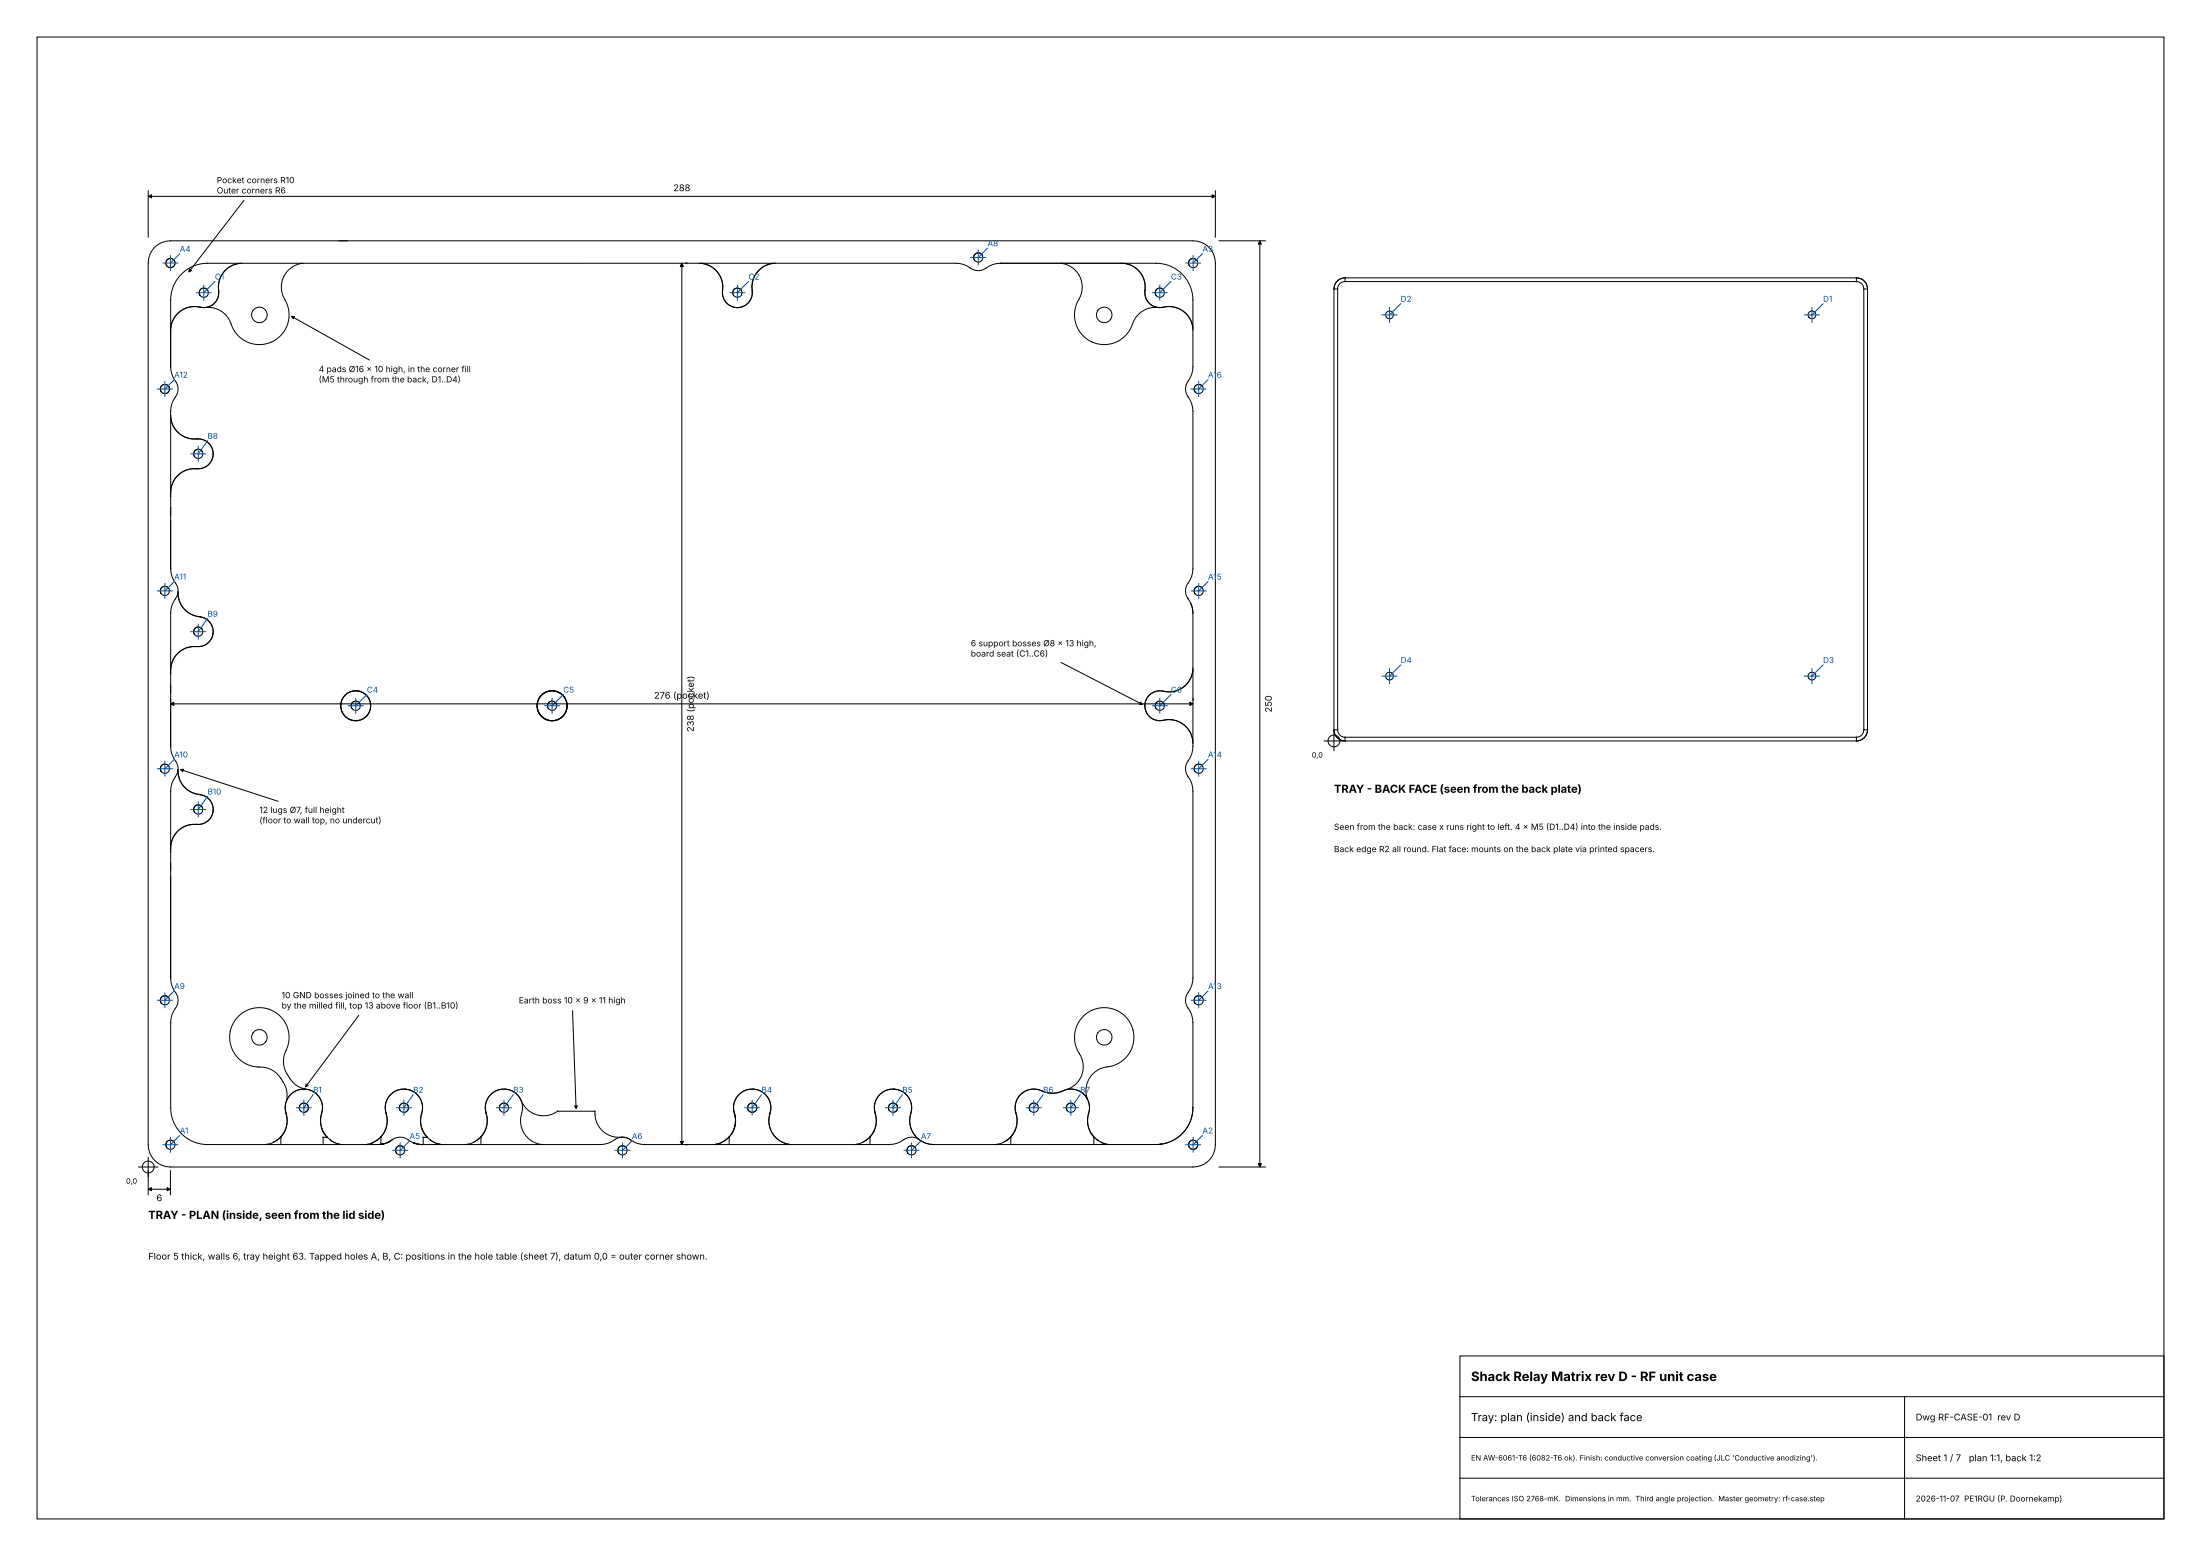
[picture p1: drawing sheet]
<svg xmlns="http://www.w3.org/2000/svg" width="594mm" height="420mm" viewBox="0 0 594 420" stroke-linecap="round" stroke-linejoin="round" font-family="sans-serif">
<g fill="none" stroke="#000" stroke-width=".27">
<path d="M10 10h574v400h-574zM40 51.5v12.5M40.1 53h287.8M65.9 54l-14.9 19.4M328 51.5v12.5M41.8 66.8l.9-.8a6 6 0 0 1 3.3-1h276a6 6 0 0 1 6 6v238a6 6 0 0 1-6 6h-276a6 6 0 0 1-6-6v-238a6 6 0 0 1 1.8-4.2zM47 70.3a1.25 1.25 0 0 1-.1 1.5 1.25 1.25 0 0 1-1.5 .3M64.7 71.1a6.5 6.5 0 0 0-5.7 7.4 4 4 0 0 1-5 4.4M65.2 71.1a6.6 6.6 0 0 0-6.1 8.1 4.1 4.1 0 0 1-3.2 3.8M81.7 71.1a6.6 6.6 0 0 0-4.4 10.5 8 8 0 0 1-4.4 10.9 8 8 0 0 1-10.6-5.1 6.5 6.5 0 0 0-6.4-4.4M91.5 65h2.2M184 71.1v237.8"/>
<path d="M185 71h.5M188.7 71.1a6.6 6.6 0 0 1 6.2 8.1 4.1 4.1 0 0 0 4 3.9M189.3 71.1a6.6 6.6 0 0 1 5.7 8.1 4 4 0 0 0 3.9 3.8M203 78.5a4 4 0 0 1-4.1 4.5M208.7 71.1a6.5 6.5 0 0 0-5.7 7.4M209.3 71.1a6.4 6.4 0 0 0-6.3 7.4M286.3 71.1a6.5 6.5 0 0 1 4.5 10.4 8 8 0 0 0 4.2 11 8 8 0 0 0 10.7-5.1 6.5 6.5 0 0 1 6.4-4.4M302.6 71.1a6.4 6.4 0 0 1 6.4 7.3M303.3 71.1a6.5 6.5 0 0 1 5.7 7.3M309 78.4a4.1 4.1 0 0 0 3.1 4.6M309 78.4a4.1 4.1 0 0 0 5.5 4.4 6.5 6.5 0 0 1 7.4 5.7M329 65h12.5"/>
<path d="M340 65.1v249.8M360 78h1M360 78v119M361 78v119M363 75a3 3 0 0 0-3 3M363 76a2 2 0 0 0-2 2M363 75v1M363 75h138M363 76h138M501 75a3 3 0 0 1 3 3M501 76a2 2 0 0 1 2 2M501 75v1"/>
<path d="M503 78h1M503 78v119M504 78v119M54 82.9l1.9 .1M54 82.9a6.4 6.4 0 0 0-7.9 6.3M54 82.9a6.5 6.5 0 0 0-7.9 5.6M78.7 85.4l21 11.8M312.1 83l.9 .1a7 7 0 0 1 7.5 2l1.1 2 .3 2M45.5 104.3a1.25 1.25 0 0 1-.1 1.5 1.25 1.25 0 0 1-1.5 .3M46.1 112.7a6.5 6.5 0 0 0 7.1 5.8M46.1 112a6.4 6.4 0 0 0 7.1 6.5M53.2 118.5a4 4 0 0 1 4.3 4.1"/>
<path d="M53.1 126.5a6.4 6.4 0 0 0-7 6.4M53.1 126.5a6.5 6.5 0 0 0-7 5.8M57.5 122.6a4 4 0 0 1-4.4 3.9M57.6 122.6a4.1 4.1 0 0 1-4.5 3.9M48.1 159.7a4.3 4.3 0 0 0-1.3-3.1l-.4-1-.3-2.1v-42.5a8.9 8.9 0 0 1 1.7-4.8l.3-1.1-.4-1.7a7.6 7.6 0 0 1-1.6-4.4v-17.9a9.9 9.9 0 0 1 9.8-10h202.1a8.9 8.9 0 0 1 4.8 1.7l1.1 .3 1.7-.4a7.6 7.6 0 0 1 4.4-1.6h41.9a9.9 9.9 0 0 1 10 9.8v18.1a8.9 8.9 0 0 1-1.7 4.8l-.3 1.1 .4 1.7a7.6 7.6 0 0 1 1.6 4.4v42.5a8.9 8.9 0 0 1-1.7 4.8 4.3 4.3 0 0 0 1 4.2l.4 1 .3 2M48.1 159.7a6.7 6.7 0 0 0 6.6 6.9 4.1 4.1 0 0 1 2.8 4.7 4.1 4.1 0 0 1-4.4 3.2 6.4 6.4 0 0 0-7 6.5M48.1 159.7l-.1 .4M48 160.1l-.2 .8a8.1 8.1 0 0 0-1.7 4.6v36a7.2 7.2 0 0 0 1.6 4.5l.4 1.7M48 160.1a6.7 6.7 0 0 0 6.7 6.6 4 4 0 0 1 2.7 4.6 4 4 0 0 1-4.3 3.2 6.5 6.5 0 0 0-7 5.8M286.3 178.8l22 11.3M321.4 162.8l.4 1.3 .1 1.4M321.9 165.5v36a8.9 8.9 0 0 1-1.7 4.8l-.3 1.1 .4 1.7a7.6 7.6 0 0 1 1.6 4.4v50.5a8.9 8.9 0 0 1-1.7 4.8l-.3 1.1 .4 1.7a7.6 7.6 0 0 1 1.6 4.4v22.9"/>
<path d="M46 188.5v.5M46.1 190h275.8M96 186.5a4 4 0 0 0-3.7 5.7 4 4 0 0 0 6.7 1 4 4 0 0 0-1.8-6.6M96.8 186.6h.4M145 190.3v.8M145 191.1l.2 .8M145 191.1l.1 .4M145.2 191.9l.1 .3M145.2 189.1l-.2 2M145.2 191.9l.2 .3M145.2 189.1l-.1 .4M145.3 192.2l.2 .4"/>
<path d="M145.5 192.6l.5 .6M145.5 188.4l-.3 .7M145.5 192.6l.2 .1M145.5 188.4v.2M146 193.2l.3 .3M146 187.8l-.5 .6M146 187.8l-.1 .1M146.3 193.5l1.3 .8M146.3 193.5l.3 .2M146.6 187.3l-.1 .1M147.3 194.1l.3 .2M147.6 194.3l.8 .2"/>
<path d="M147.6 186.7l-1.6 1.1M147.6 194.3l.4 .1M147.6 186.7l-.7 .3M148.4 186.5h1.2M148.4 186.5l-.8 .2M148.4 194.5h.2M148.4 186.5l-.4 .1M148.8 194.5h.4M149.2 186.5h-.8M149.4 186.5h.2M149.6 186.5l.8 .2M150.4 186.7l.7 .3"/>
<path d="M150.7 186.9l.4 .1M150.9 194l-1.1 .4M151.1 187l.3 .3M151.1 194l-1.5 .5h-1.2M151.1 187l.9 .8M151.7 193.5l-.6 .5M151.7 187.5l.1 .2M152 187.8l.5 .6M152 193.2l-.9 .8M152.2 192.9l-.2 .3M152.5 192.6l-.5 .6M152.5 188.4l.3 .7"/>
<path d="M152.5 192.4v.2M152.7 189l.1 .1M152.8 191.9l-.2 .3M152.8 189.1l.1 .4M152.8 191.9l-.3 .7M152.8 189.1l.3 1.2-.3 1.6M152.9 189.7l.1 .2M153 191.1l-.1 .4M153 190.3v.4M313.9 194.4a6.5 6.5 0 0 1 8 5.6M313.9 194.5a6.4 6.4 0 0 1 8 6.2M321.9 181a6.6 6.6 0 0 1-8.7 5.5 4 4 0 0 0-4.2 4.3 4 4 0 0 0 4.9 3.6"/>
<path d="M321.9 180.3a6.6 6.6 0 0 1-8.7 6.1 4.1 4.1 0 0 0-4.2 4.4 4.1 4.1 0 0 0 4.9 3.7M322 188.5v.5M357.4 200h5.2M360 197a3 3 0 0 0 3 3M360 197h1M360 197.4v5.2M361 197a2 2 0 0 0 2 2M363 199v1M363 200h138M363 199h138M501 199v1M503 197a2 2 0 0 1-2 2"/>
<path d="M503 197h1M504 197a3 3 0 0 1-3 3M48 208.1l-.2 .8a8.1 8.1 0 0 0-1.7 4.6v50.5a9.9 9.9 0 0 0 1.8 4.9l.2 1.2-.5 1.6a7.1 7.1 0 0 0-1.5 4.3v23.1a9.9 9.9 0 0 0 10 9.8h45.9M48 208.1a6.5 6.5 0 0 0 6 6.4M48.1 207.7a6.4 6.4 0 0 0 5.9 6.8M48.1 207.7l-.1 .4M48.7 207.7l26.4 8.6M54 214.5a4 4 0 0 1 3.5 4.5 4 4 0 0 1-4.4 3.5M54 214.5a4.1 4.1 0 0 1 3.5 4.5 4.1 4.1 0 0 1-4.4 3.5M53.1 222.5a6.4 6.4 0 0 0-7 6.5M53.1 222.5a6.5 6.5 0 0 0-7 5.8M96.8 274.1l-14.3 19.3"/>
<path d="M154.5 272.8l1 26.4M77.3 297.1a5.1 5.1 0 0 0-.1 3.4M82.3 293.9a5.1 5.1 0 0 0-5 3.2M82.3 293.9a8.1 8.1 0 0 1-5.7-8.8l.3-.8a8.1 8.1 0 0 0-4.1-11.9 8.1 8.1 0 0 0-10.7 6.6 8.1 8.1 0 0 0 8.7 9 7.9 7.9 0 0 1 6.7 7.1l-.2 2M82.3 293.9v.1M82.3 294a5 5 0 0 0-5.2 6.1M82.3 294a5 5 0 0 1 4.5 6.6M82.3 294a5.1 5.1 0 0 1 4.5 6.6M83 298.3l.2 .9a1.25 1.25 0 0 1-.9 1M109.3 294a5 5 0 0 0-5.1 6.5M109.3 294a5.2 5.2 0 0 1 4.3 7.4 6.5 6.5 0 0 0 1.7 5.6M109.3 294a5.1 5.1 0 0 0-5.1 6.5"/>
<path d="M109.3 294a5.2 5.2 0 0 1 4.3 7.4 6.4 6.4 0 0 0 1.7 5.6M110 298.3l.2 .9a1.25 1.25 0 0 1-.9 1M204.2 298.8a1.25 1.25 0 0 1-.8 1.4 1.25 1.25 0 0 1-1.4-.5M241.2 294a5 5 0 0 0-5.1 6.1M241.2 294a5 5 0 0 1 4.6 6.6M241.2 293.9a5.1 5.1 0 0 1 4.6 6.7M242 298.3l.2 .9a1.25 1.25 0 0 1-.9 1M288.1 294a5.1 5.1 0 0 1 5.3 2.5M288.1 294l-.6 .2a7 7 0 0 1-6.9 0 5.1 5.1 0 0 0-6.5 5.9M288.1 294a6.6 6.6 0 0 0 2.8-10.2 8 8 0 0 1 4.6-11.4 8 8 0 0 1 10.5 6.3 8 8 0 0 1-7.9 9.4 6.5 6.5 0 0 0-4.7 8.4M293.4 296.5a5.1 5.1 0 0 1 .4 4.1M321.9 298.9a9.9 9.9 0 0 1-9.8 10"/>
<path d="M321.9 298.9a9.9 9.9 0 0 1-8.5 9.9M37.4 315h5.2M40 312.4v10.1M46 316v6.5M72.1 308.9h-.1M72.2 308.9h.1M72.4 308.8h-.1M73.8 308.4l-2 .5h.2M73.8 308.3v.1M74.7 307.8l-.9 .5M75.7 307l-1 .8M75.7 307l.1 1.9"/>
<path d="M77 305.1l-1.3 1.9M77.2 300.5a6.4 6.4 0 0 1-2.5 7.3M77.2 300.5a6.5 6.5 0 0 1-1.5 6.5M86.8 300.6a6.5 6.5 0 0 0 1.5 6.4M86.8 300.6a6.4 6.4 0 0 0 1.5 6.4M86.8 304.5l.6 1.3 .9 1.2M88.3 307h.1M88.3 307l.9 .8M88.3 307h-1.1v1.9M89.2 307.8l1.2 .7M89.2 307.8l1.6 .8 1.5 .3M91.1 308.7h.1"/>
<path d="M91.2 308.7v.1M91.9 308.9h.1M100.3 308.6h-.1M100.6 308.4l-.1 .1M100.8 308.4l-2 .5 .6-.1M100.8 308.3v.1M101.7 307.8l-.9 .5M101.7 307.8l-.5 .3M102.1 308.9h-.1M102.2 308.9h-.1M102.5 308.9h-.2M102.6 308.9h.1"/>
<path d="M102.7 308.9h.1M102.7 307l-1 .8M102.7 307l.1 1.9M102.9 308.9h-.2M102.9 308.9h.1M103 308.9h-.1M103.1 308.8l-.2 .1M103.1 308.8h.1M103.3 308.8h.1M103.3 308.8h-.2M103.6 308.7l-.2 .1M103.7 308.7l-.2 .1"/>
<path d="M104 305.1l-1.3 1.9M104.2 300.5a6.4 6.4 0 0 1-2.5 7.3M104.2 300.5a6.5 6.5 0 0 1-1.5 6.5M104.5 308.4l-.6 .3M104.7 308.4l-.2 .1M104.9 308.2l-.3 .2M105.2 308.1l-.2 .1 .2-.1M106 307.6a6.5 6.5 0 0 1-4 1.3M106 307.6a3.6 3.6 0 0 1 4.2 .1 6.4 6.4 0 0 0 3.8 1.2M106 307.6l-.6 .4M111.6 308.5h.1M111.7 308.5l.1 .1"/>
<path d="M111.8 308.6h.2M111.9 308.6h.1M112.2 308.7l1.6 .2M112.2 308.7h.1M112.3 308.7h.1M112.7 308.8l.3 .1M113.1 308.9h.3M113.7 308.9h.3M113.8 304.5l.6 1.4 .9 1.1M115.3 307h.1M115.3 307l.9 .8M115.3 307h-1.1v1.9"/>
<path d="M116.2 307.8l1.7 .8 1.5 .3M116.2 307.8l1.3 .7M117.9 308.6l.1 .1M118.2 308.7l.1 .1M118.5 308.8h.2M118.9 308.9h.1M125.8 308.9h.1M126.1 308.9h-.1M126.4 308.8l-.2 .1M127.8 308.4l-2 .5M127.8 308.3v.1M128.7 307.8l-.9 .5"/>
<path d="M128.7 307.8l-.5 .3M129.7 307l-1 .8M129.7 307l.1 1.9M131 305.1l-1.3 1.9M131.1 300.1a5.1 5.1 0 0 1 5.6-6.1 5.1 5.1 0 0 1 3.9 7.2 6.5 6.5 0 0 0 5.7 7.7M131.2 300.5a6.4 6.4 0 0 1-2.5 7.3M131.2 300.5a5.1 5.1 0 0 1 3.5-6.4 5.1 5.1 0 0 1 6.3 3.7 6.5 6.5 0 0 0 9.5 2.1h10a6.5 6.5 0 0 0 7 7.1M131.2 300.5a6.5 6.5 0 0 1-1.5 6.5M185 309h.5M193.1 308.9h-.1M193.2 308.9h.1M193.4 308.8h-.1"/>
<path d="M193.5 308.8h-.1M193.8 308.7l-.1 .1M194.3 308.6h-.1M194.5 308.5h-.1M194.8 308.4l-2 .5h.2M194.8 308.3v.1M195.7 307.8a6.5 6.5 0 0 0 2.4-7.7 5.1 5.1 0 0 1 5.6-6.1 5.1 5.1 0 0 1 3.9 7.3 6.4 6.4 0 0 0 6.4 7.6M195.7 307.8l-.9 .5M195.7 307.8l-.5 .3M196.7 307l-1 .8M196.7 307l.1 1.9M198.2 300.6a5.1 5.1 0 0 1 5.2-6.6 5.1 5.1 0 0 1 4.2 7.2 6.5 6.5 0 0 0 5.7 7.7"/>
<path d="M198.2 300.6a6.5 6.5 0 0 1-1.5 6.4M198.2 300.6a6.5 6.5 0 0 1-.8 5.5M231.1 308.9h-.3M231.4 308.8l-.2 .1M232.8 308.4l-2 .5M232.8 308.3v.1M233.7 307.8l-.9 .5M233.7 307.8l-.5 .3M234.7 307l-1 .8M234.7 307l.1 1.9M236 305.1l-1.3 1.9M236.1 300.1a6.6 6.6 0 0 1-2.4 7.7"/>
<path d="M236.1 300.1a6.6 6.6 0 0 1-1.4 6.9M245.8 300.6a6.5 6.5 0 0 0 2 6.8M245.8 300.6a6.4 6.4 0 0 0 2.2 7M247.8 307.4a3.9 3.9 0 0 0-4.7 .8l-1 .4-2.1 .3h-66a7 7 0 0 1-4.4-1.6 4 4 0 0 0-4.5 .9l-1 .4-2.1 .3h-48M247.8 307.4l.6 .5a6.4 6.4 0 0 0 3.6 1h60.1M269 308.9h-.2M269.1 308.9h-.1M269.2 308.9h.1M269.4 308.8h-.1M270.8 308.4l-2 .5M270.8 308.3v.1M271.7 307.8l-.9 .5"/>
<path d="M271.7 307.8l-.5 .3M272.7 307l-1 .8M272.7 307l.1 1.9M274 305.1l-1.3 1.9M274.1 300.1a6.6 6.6 0 0 1-2.4 7.7M274.1 300.1a6.6 6.6 0 0 1-1.4 6.9M274.1 300.1a5.1 5.1 0 0 1 2.1-5.3 5.1 5.1 0 0 1 5.7 0 7.1 7.1 0 0 0 5.7-.6 5 5 0 0 1 6.2 6.4M293.8 300.6a6.5 6.5 0 0 0 1.5 6.4M293.8 300.6a6.4 6.4 0 0 0 2.5 7.2M294.3 305.7l1 1.3M295.3 307l-.1 1.9M295.3 307l1 .8"/>
<path d="M296.3 307.8l.9 .5M297.2 308.4l2 .5M297.2 308.4h.1M297.2 308.3v.1M297.4 308.5h.1M297.6 308.5l.1 .1M297.8 308.6l.5 .2M298.5 308.8l.5 .1M299.2 308.9h.1M313.2 308.9h-1.1M313.3 308.8l-.2 .1M313.3 308.8h.1"/>
<path d="M313.4 308.8h.1M323 308.3a1.25 1.25 0 0 1-.1 1.5 1.25 1.25 0 0 1-1.5 .3M329 315h12.5M40.1 321h5.8M394 366h190v44h-190zM394 377h190M514 377v33M394 399h190M394 388h190"/>
<circle cx="46" cy="71" r="1.25"/>
<circle cx="55" cy="79" r="1.25"/>
<circle cx="199" cy="79" r="1.25"/>
<circle cx="264" cy="69.5" r="1.25"/>
<circle cx="313" cy="79" r="1.25"/>
<circle cx="322" cy="71" r="1.25"/>
<circle cx="70" cy="85" r="2.1"/>
<circle cx="298" cy="85" r="2.1"/>
<circle cx="375" cy="85" r="1.05"/>
<circle cx="489" cy="85" r="1.05"/>
<circle cx="44.5" cy="105" r="1.25"/>
<circle cx="323.5" cy="105" r="1.25"/>
<circle cx="53.5" cy="122.5" r="1.25"/>
<circle cx="44.5" cy="159.5" r="1.25"/>
<circle cx="323.5" cy="159.5" r="1.25"/>
<circle cx="53.5" cy="170.5" r="1.25"/>
<circle cx="96" cy="190.5" r="1.25"/>
<circle cx="96" cy="190.5" r="4.1"/>
<circle cx="149" cy="190.5" r="1.25"/>
<circle cx="313" cy="190.5" r="1.25"/>
<circle cx="360" cy="200" r="1.6"/>
<circle cx="375" cy="182.5" r="1.05"/>
<circle cx="489" cy="182.5" r="1.05"/>
<circle cx="44.5" cy="207.5" r="1.25"/>
<circle cx="53.5" cy="218.5" r="1.25"/>
<circle cx="323.5" cy="207.5" r="1.25"/>
<circle cx="44.5" cy="270" r="1.25"/>
<circle cx="70" cy="280" r="2.1"/>
<circle cx="298" cy="280" r="2.1"/>
<circle cx="323.5" cy="270" r="1.25"/>
<circle cx="82" cy="299" r="1.25"/>
<circle cx="109" cy="299" r="1.25"/>
<circle cx="136" cy="299" r="1.25"/>
<circle cx="203" cy="299" r="1.25"/>
<circle cx="241" cy="299" r="1.25"/>
<circle cx="279" cy="299" r="1.25"/>
<circle cx="289" cy="299" r="1.25"/>
<circle cx="40" cy="315" r="1.6"/>
<circle cx="46" cy="309" r="1.25"/>
<circle cx="108" cy="310.5" r="1.25"/>
<circle cx="168" cy="310.5" r="1.25"/>
<circle cx="246" cy="310.5" r="1.25"/>
<circle cx="322" cy="309" r="1.25"/>
</g>
<g fill="none" stroke="#0050a0" stroke-width=".27">
<path d="M44 71h4M46 69v4M48.5 68.5l-2.5 2.5M53 79h4M55 77v4M58 76l-3 3M197 79h4M199 77v4M202 76l-3 3M262 69.5h4M264 67.5v4M266.5 67l-2.5 2.5"/>
<path d="M311 79h4M313 77v4M316 76l-3 3M320 71h4M322 69v4M324.5 68.5l-2.5 2.5M373 85h4M375 83v4M378 82l-3 3M487 85h4M489 83v4M492 82l-3 3"/>
<path d="M42.5 105h4M44.5 103v4M47 102.5l-2.5 2.5M56 119l-2.5 3.5M321.5 105h4M323.5 103v4M326 102.5l-2.5 2.5M51.5 122.5h4M53.5 120.5v4M42.5 159.5h4M44.5 157.5v4M47 157l-2.5 2.5"/>
<path d="M321.5 159.5h4M323.5 157.5v4M326 157l-2.5 2.5M51.5 170.5h4M53.5 168.5v4M56 167l-2.5 3.5M378 179.5l-3 3M492 179.5l-3 3M94 190.5h4M96 188.5v4M99 187.5l-3 3M147 190.5h4"/>
<path d="M149 188.5v4M152 187.5l-3 3M311 190.5h4M313 188.5v4M316 187.5l-3 3M373 182.5h4M375 180.5v4M487 182.5h4M489 180.5v4M42.5 207.5h4M44.5 205.5v4M47 205l-2.5 2.5"/>
<path d="M51.5 218.5h4M53.5 216.5v4M56 215l-2.5 3.5M321.5 207.5h4M323.5 205.5v4M326 205l-2.5 2.5M42.5 270h4M44.5 268v4M47 267.5l-2.5 2.5M321.5 270h4M323.5 268v4M326 267.5l-2.5 2.5"/>
<path d="M80 299h4M82 297v4M84.5 295.5l-2.5 3.5M107 299h4M109 297v4M111.5 295.5l-2.5 3.5M134 299h4M136 297v4M138.5 295.5l-2.5 3.5M201 299h4M203 297v4M205.5 295.5l-2.5 3.5"/>
<path d="M239 299h4M241 297v4M243.5 295.5l-2.5 3.5M277 299h4M279 297v4M281.5 295.5l-2.5 3.5M287 299h4M289 297v4M291.5 295.5l-2.5 3.5M44 309h4M46 307v4M48.5 306.5l-2.5 2.5"/>
<path d="M106 310.5h4M108 308.5v4M110.5 308l-2.5 2.5M166 310.5h4M168 308.5v4M170.5 308l-2.5 2.5M244 310.5h4M246 308.5v4M248.5 308l-2.5 2.5M320 309h4M322 307v4M324.5 306.5l-2.5 2.5"/>
</g>
<g fill="#000" stroke="#000" stroke-width=".27">
<path d="M40.1 53l.8-.4v.8zM327.1 52.6l.8 .4-.8 .4zM51.1 72.6l.6 .4-.7 .4zM184 71.1l.4 .8h-.8zM340 65.1l.4 .8h-.8zM78.7 85.4h.8l-.4 .6zM46.1 190l.8-.4v.8zM307.8 189.5l.5 .6h-.8zM321.1 189.6l.8 .4-.8 .4zM48.7 207.7l.8-.1-.2 .7zM82.6 292.6l.6 .4-.7 .4zM155.1 298.5h.7l-.3 .7z"/>
<path d="M183.6 308.1h.8l-.4 .8zM339.6 314.1h.8l-.4 .8zM40.1 321l.8-.4v.8zM45.1 320.6l.8 .4-.8 .4z"/>
</g>
<text font-size="3.5" x="397" y="372.8">Shack Relay Matrix rev D - RF unit case</text>
<g font-size="3">
<text x="360" y="214">TRAY - BACK FACE (seen from the back plate)</text>
<text x="40" y="329">TRAY - PLAN (inside, seen from the lid side)</text>
<text x="397" y="383.6">Tray: plan (inside) and back face</text>
</g>
<g font-size="2.5">
<text x="181.7" y="51.6">288</text>
<text x="176.5" y="188.6">276 (pocket)</text>
<text x="187.2" y="197.6" transform="rotate(-90 187.2 197.6)">238 (pocket)</text>
<text x="343.2" y="192.3" transform="rotate(-90 343.2 192.3)">250</text>
<text x="42.2" y="324.2">6</text>
<text x="40" y="340">Floor 5 thick, walls 6, tray height 63. Tapped holes A, B, C: positions in the hole table (sheet 7), datum 0,0 = outer corner shown.</text>
<text x="517" y="383.4">Dwg RF-CASE-01 rev D</text>
<text x="517" y="394.4">Sheet 1 / 7</text>
<text x="531.3" y="394.4">plan 1:1, back 1:2</text>
</g>
<g font-size="2.3">
<text x="58.5" y="49.4">Pocket corners R10</text>
<text x="58.5" y="52.2">Outer corners R6</text>
<text x="86" y="100.4">4 pads Ø16 × 10 high, in the corner fill</text>
<text x="86" y="103.2">(M5 through from the back, D1..D4)</text>
<text x="262" y="174.4">6 support bosses Ø8 × 13 high,</text>
<text x="262" y="177.2">board seat (C1..C6)</text>
<text x="70" y="219.4">12 lugs Ø7, full height</text>
<text x="70" y="222.2">(floor to wall top, no undercut)</text>
<text x="360" y="224">Seen from the back: case x runs right to left. 4 × M5 (D1..D4) into the inside pads.</text>
<text x="360" y="230">Back edge R2 all round. Flat face: mounts on the back plate via printed spacers.</text>
<text x="76" y="269.4">10 GND bosses joined to the wall</text>
<text x="76" y="272.2">by the milled fill, top 13 above floor (B1..B10)</text>
<text x="140" y="270.8">Earth boss 10 × 9 × 11 high</text>
</g>
<g font-size="2.2" fill="#0050a0">
<text x="48.5" y="68">A4</text>
<text x="266.5" y="66.5">A8</text>
<text x="324.5" y="68">A3</text>
<text x="58" y="75.5">C1</text>
<text x="202" y="75.5">C2</text>
<text x="316" y="75.5">C3</text>
<text x="378" y="81.5">D2</text>
<text x="492" y="81.5">D1</text>
<text x="47" y="102">A12</text>
<text x="326" y="102">A16</text>
<text x="56" y="118.5">B8</text>
<text x="47" y="156.5">A11</text>
<text x="326" y="156.5">A15</text>
<text x="56" y="166.5">B9</text>
<text x="378" y="179">D4</text>
<text x="492" y="179">D3</text>
<text x="99" y="187">C4</text>
<text x="152" y="187">C5</text>
<text x="316" y="187">C6</text>
<text x="47" y="204.5">A10</text>
<text x="326" y="204.5">A14</text>
<text x="56" y="214.5">B10</text>
<text x="47" y="267">A9</text>
<text x="326" y="267">A13</text>
<text x="84.5" y="295">B1</text>
<text x="111.5" y="295">B2</text>
<text x="138.5" y="295">B3</text>
<text x="205.5" y="295">B4</text>
<text x="243.5" y="295">B5</text>
<text x="281.5" y="295">B6</text>
<text x="291.5" y="295">B7</text>
<text x="48.5" y="306">A1</text>
<text x="324.5" y="306">A2</text>
<text x="110.5" y="307.5">A5</text>
<text x="170.5" y="307.5">A6</text>
<text x="248.5" y="307.5">A7</text>
</g>
<text font-size="2.2" x="517" y="405.3">2026-11-07 PE1RGU (P. Doornekamp)</text>
<g font-size="2">
<text x="354" y="204.5">0,0</text>
<text x="34" y="319.5">0,0</text>
<text x="397" y="394.2">EN AW-6061-T6 (6082-T6 ok). Finish: conductive conversion coating (JLC 'Conductive anodizing').</text>
<text x="397" y="405.2">Tolerances ISO 2768-mK. Dimensions in mm. Third angle projection. Master geometry: rf-case.step</text>
</g>
</svg>
